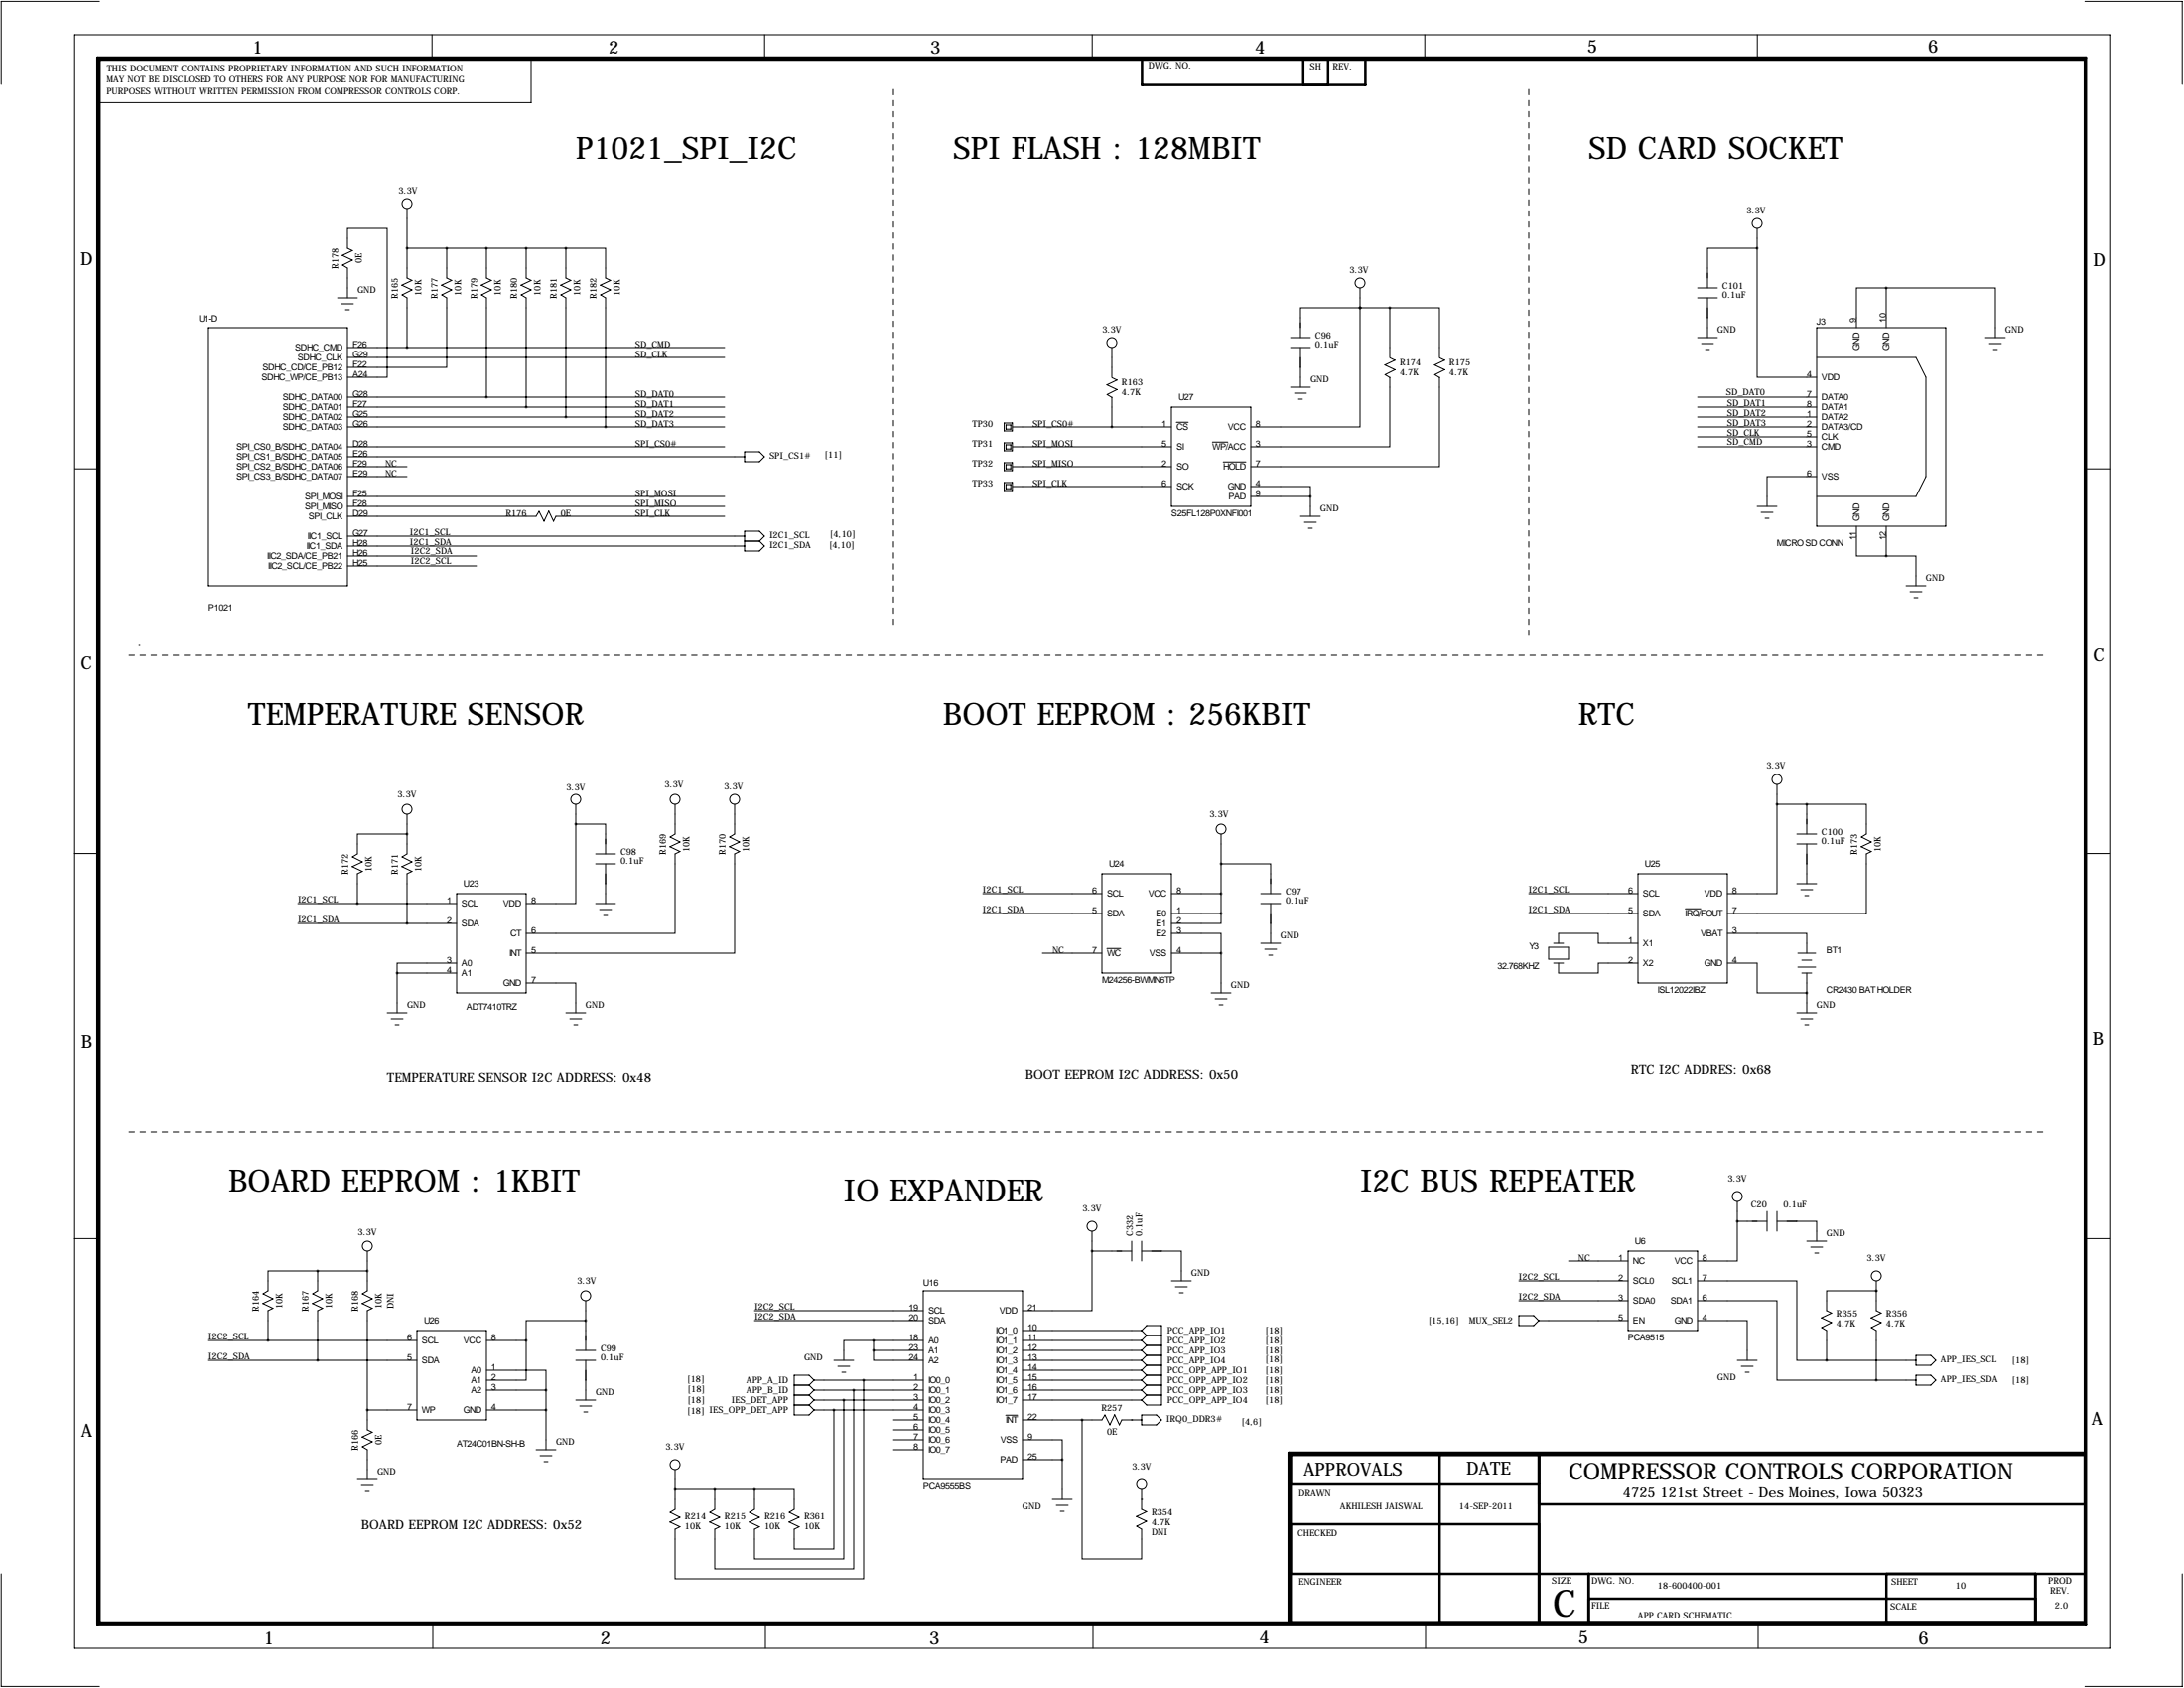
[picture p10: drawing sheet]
<svg xmlns="http://www.w3.org/2000/svg" width="559mm" height="432mm" viewBox="0 0 559 432" stroke-linecap="round" stroke-linejoin="round" font-family="sans-serif">
<g fill="none" stroke="#000" stroke-width=".25">
<path d="M19.1 8.9h520.7v412.7h-520.7zM25.5 .4h-25.2v21.2M110.5 8.9v6.3M143.1 15.2h-7.2v11.1h-110.9M195.6 8.9v6.3M279.5 8.9v6.3M364.5 8.9v6.3M449.6 8.9v6.3M533.5 .4h24.8v21.2M104.1 53.3v17.8l1.3 .6-2.6 1.2 2.6 1.3-2.5 1.2 1.2 .8v12.7M449.6 58.4v5.1M86.4 76.2h5"/>
<path d="M87.4 77.7h3M88.4 79.2h1M88.9 76.2v-7.6l-1.3-.8 2.6-1.3-2.6-1.2 2.6-1.2-1.3-.6v-5.1h10.2v38.1h-10.2M104.1 63.5h40.7M114.3 63.5v7.6l1.3 .6-2.6 1.2 2.6 1.3-2.6 1.2 1.3 .8v17.8h-25.4M124.5 63.5v7.6l1.2 .6-2.6 1.2 2.6 1.3-2.5 1.2 1.3 .8v25.4M134.6 63.5v7.6l1.3 .6-2.6 1.2 2.6 1.3-2.6 1.2 1.3 .8v27.9M144.8 63.5h10.1v7.6l1.3 .6-2.6 1.2 2.6 1.3-2.5 1.2 1.2 .8v33M144.8 63.5v7.6l1.2 .6-2.5 1.2 2.5 1.3-2.5 1.2 1.3 .8v30.5M348 78.7v30.5h-28M348 78.7h-15.3v7.7M348 78.7h.1"/>
<path d="M348 73.7v5M348 78.7h7.6M355.6 78.7h12.7v12.7M355.6 78.7v12.7M434.3 73.7h5.1M434.3 76.2h5.1M436.9 76.2v10.2M449.6 63.5v33h15.2M449.6 63.5h-12.7v10.2M482.6 73.7h-7.6v10.1M482.6 73.7h27.9v12.7M482.6 73.7v10.1"/>
<path d="M53.3 83.8h35.6v66.1h-35.6zM88.9 88.9h96.5M88.9 91.4h96.5M284.5 88.9v7.6M284.5 96.6l1.3 .6-2.6 1.3 2.6 1.2-2.5 1.2 1.2 .8M330.2 86.4h5.1M330.2 88.9h5.1M330.2 99.1h5.1M332.7 88.9v10.2M355.6 96.5v17.8h-35.6M355.7 91.5l1.2 .7-2.6 1.2 2.6 1.2-2.5 1.3 1.3 .7M368.3 96.5v22.9h-48.3"/>
<path d="M368.4 91.5l1.2 .7-2.6 1.2 2.6 1.2-2.5 1.3 1.3 .7M434.3 86.4h5.1M435.4 87.9h3M436.4 89.4h1M464.8 91.4h25.4l2.6 5.1v25.4l-2.6 5.1h-25.4M464.8 83.8h33v50.8h-33zM508 86.4h5.1M509 87.9h3.1M510 89.4h1M19.2 119.9h6.4M88.9 104.1h96.5M88.9 114.3h96.5"/>
<path d="M88.9 109.2h96.5M88.9 119.4h15.2M88.9 101.6h96.5M88.9 106.7h96.5M88.9 116.8h101.6M190.5 115.6h3.8l1.3 1.2-1.3 1.3h-3.8zM258.6 118.8v1.1h-1.2v-1h1.2M258.6 108.7v1.1h-1.2v-1.1h1.2M258.6 113.7v1.2h-1.2v-1.1h1.2M259 108.2v2h-2.1v-2h2.1M259 113.2v2.1h-2.1v-2h2.1M259 118.3v2.1h-2.1v-2h2.1"/>
<path d="M259.1 114.3h40.6M259.1 109.2h40.6M259.1 119.4h40.6M284.5 101.6v7.6M299.7 104.1h20.3v25.4h-20.3zM301 108h3M310.2 113.1h4M313 118.2h5.8M331.2 100.6h3.1M332.2 102.1h1M434.3 104.1h30.5M434.3 114.3h30.5"/>
<path d="M434.3 109.2h30.5M434.3 101.6h30.5M434.3 106.7h30.5M434.3 111.8h30.5M533.4 119.9h6.4M88.9 129.5h96.5M88.9 127h96.5M88.9 132.1h48.3l.7-1.3 1.3 2.5 1.2-2.5 1.2 2.5 .6-1.2h43.2M88.9 139.7h101.6M88.9 137.2h101.6M88.9 121.9h15.2M190.5 135.9h3.8l1.3 1.3-1.3 1.2 1.3 1.3-1.3 1.3h-3.8z"/>
<path d="M190.5 138.4h3.8M258.6 123.9v1.1h-1.2v-1h1.2M259 123.4v2.1h-2.1v-2.1h2.1M259.1 124.5h40.6M320 124.5h15.3v2.5M320 127h15.3M332.7 132.1h5.1M333.8 133.6h3M334.8 135.1h1M335.3 127v5.1M449.6 129.5h5.1M450.6 131.1h3"/>
<path d="M451.6 132.6h1M464.8 121.9h-12.7v7.6M475 134.6v7.6h7.6M482.6 134.6v7.6M88.9 142.2h33M88.9 144.8h33M482.6 142.2h7.6v7.7M487.7 149.9h5.1M488.7 151.4h3M489.7 152.9h1M35.6 165.1h.1M19 218.3h6.5"/>
<path d="M104.1 213.4h-12.7v5l-1.2 .8 2.5 1.3-2.6 1.2 2.6 1.2-1.3 .6v7.6M104.1 208.3v10.1l-1.2 .8 2.5 1.3-2.6 1.2 2.6 1.2-1.3 .6v12.7M147.3 210.8h7.6v7.6M147.3 210.8v20.3h-12.7M147.3 205.7v5.1M152.4 218.4h5.1M172.7 205.7v7.7l-1.3 .7 2.6 1.3-2.6 1.2 2.6 1.2-1.3 .6v20.4h-38.1M188 205.7v7.7l-1.3 .7 2.5 1.3-2.6 1.2 2.6 1.2-1.2 .6v25.4h-53.4M312.4 213.4v20.3M454.7 205.7v22.9h-12.7M454.7 200.7v5M454.7 205.7h7.6"/>
<path d="M459.7 213.4h5.1M459.7 215.9h5.1M462.3 205.7h15.2v7.7l-1.3 .7 2.6 1.3-2.6 1.2 2.6 1.2-1.3 .6v15.3h-35.5M462.3 205.7v7.7M462.3 215.9v10.2M533.3 218.3h6.4M76.2 231.1h40.6M76.2 236.2h40.6M116.8 228.6h17.8v25.4h-17.8zM152.4 231.1h5.1M152.4 221h5.1M153.4 232.7h3.1"/>
<path d="M154.4 234.2h1M154.9 221v10.1M251.5 228.6h30.4M251.5 233.7h30.4M281.9 223.5h17.8v25.4h-17.8zM299.7 238.8h12.7v5M299.7 228.6h12.7M299.7 233.7h12.7M312.4 233.7v2.5h-12.7M312.4 221h12.7v7.6M322.6 228.6h5.1M322.6 231.1h5.1"/>
<path d="M325.1 231.1v10.2M391.2 228.6h27.9M391.2 233.7h27.9M419.1 223.5h22.9v28h-22.9zM431.2 232.5h4M442 238.8h20.3v5M459.7 226.1h5.1M460.8 227.6h3M461.8 229.1h1M99.1 259.1h5M101.6 248.9h15.2M101.6 248.9v10.2"/>
<path d="M116.8 246.4h-15.2v2.5M134.6 251.5h12.7v7.6M144.8 259.1h5.1M266.7 243.8h15.2M283.2 242.6h3.6M299.7 243.8h12.7M309.9 254h5.1M310.9 255.5h3M311.9 257h1M312.4 243.8v10.2M322.6 241.3h5.1M323.6 242.8h3"/>
<path d="M324.6 244.3h1M396.2 242.3h5.1v3.1h-5.1zM397.5 246.4h2.5M397.5 241.3h2.5M398.8 241.3v-2.5h10.1v2.5h10.2M398.8 246.4v2.5h10.1v-2.5h10.2M442 246.4h7.6v7.6h12.7M459.7 259.1h5.1M460 243.8h4.6M460 247.4h4.6M461 248.9h2.5M461 245.6h2.5"/>
<path d="M462.3 248.9v10.2M100.1 260.6h3M101.1 262.1h1M145.8 260.6h3M146.8 262.1h1M460.8 260.6h3M461.8 262.1h1M19 316.8h6.5M279.4 315v5M289.6 317.5v5.1M292.1 317.5v5.1M444.5 312.4v10.2h-10.2"/>
<path d="M444.5 312.4h7.6M444.5 307.3v5.1M452.1 309.9v5.1M454.7 312.4h10.1v5.1M454.7 309.9v5.1M462.3 317.5h5.1M463.3 319h3M533.3 316.8h6.4M81.3 325.1h-12.7v5.1l-1.3 .8 2.5 1.2-2.5 1.3 2.5 1.2-1.2 .6v7.6M81.3 325.1v5.1l-1.3 .8 2.5 1.2-2.5 1.3 2.5 1.2-1.2 .6v12.7M81.3 325.1h12.7M94 320v10.2l-1.3 .8 2.5 1.2-2.5 1.3 2.5 1.2-1.2 .6v30.5l1.2 .6-2.5 1.2 2.5 1.2-2.5 1.3 1.3 .7v7.7"/>
<path d="M149.9 337.8h-15.3v5.1M149.9 332.7v12.7M193 335.3h43.2M193 337.8h43.2M236.2 330.2h25.4v48.3h-25.4zM279.4 320v15.3h-17.8M279.4 320h10.2M292.1 320h10.2v7.7M299.7 327.7h5.1M300.7 329.2h3.1M301.8 330.7h1M388.6 327.7h28"/>
<path d="M388.6 332.7h28M388.6 336.5h3.8l1.3 1.3-1.3 1.3h-3.8zM393.7 337.8h22.9M401.3 322.6h15.3M416.6 320h17.7v20.4h-17.7zM434.3 327.7h25.4v20.3h7.7M434.3 332.7h20.4v20.4h25.4M434.3 337.8h12.7v10.2M464.3 320.5h1M480.1 330.2h-12.7v5.1l1.2 .6-2.6 1.2 2.6 1.2-2.5 1.3 1.3 .8v7.6M480.1 330.2h.1M480.1 327.7v7.6l1.2 .6-2.6 1.2 2.6 1.2-2.5 1.3 1.3 .8v12.7"/>
<path d="M53.3 342.9h53.4M53.3 348h53.4M106.7 340.4h17.8v22.8h-17.8zM124.5 350.5h15.2v5.1M124.5 355.6h15.2M124.5 342.9h10.1M134.6 342.9v10.2h-10.1M139.7 355.6v15.2M147.3 348h5.1M147.3 345.4h5.1M147.3 358.1h5.1M148.3 359.7h3.1"/>
<path d="M149.9 348v10.1M203.2 354.3h3.8M203.2 356.9h3.8M203.2 359.4h3.8M207 354.3l1.3 1.3M207 356.9l1.3 1.2M207 359.4l1.3 1.3M208.3 353.1h27.9M208.3 355.6h27.9M208.3 358.1h27.9M208.3 353.1l-1.3-1.3h-3.8v10.1h3.8l1.3-1.2M208.3 353.1l-1.3 1.2"/>
<path d="M208.3 355.6l-1.3 1.3M208.3 358.1l-1.3 1.3M213.4 348h5M214.4 349.5h3M215.4 351h1M215.9 358.1v40.7h-22.9v-7.6l1.3-.6-2.6-1.3 2.6-1.2-2.5-1.3 1.2-.7v-5.1M218.4 355.6v45.7h-35.5v-10.1l1.2-.6-2.5-1.3 2.5-1.2-2.5-1.3 1.3-.7v-5.1M221 353.1v50.8h-48.3v-12.7l1.3-.6-2.6-1.3 2.6-1.2-2.6-1.3 1.3-.7v-10.2M223.5 342.9h-7.6v5.1M223.5 345.4v2.6h12.7M223.5 342.9h12.7M223.5 345.4h12.7"/>
<path d="M223.5 342.9v2.5M261.6 340.4h30.5M261.6 350.5h30.5M261.6 353.1h30.5M261.6 355.6h30.5M261.6 342.9h30.5M261.6 348h30.5M261.6 345.4h30.5M261.6 358.1h30.5M292.1 340.4l1.3 1.2M292.1 340.4l1.3-1.3h3.8v20.3h-3.8l-1.3-1.3M292.1 342.9l1.3 1.3"/>
<path d="M292.1 345.4l1.3 1.3M292.1 348l1.3 1.2M292.1 350.5l1.3 1.3M292.1 353.1l1.3 1.2M292.1 355.6l1.3 1.3M293.4 341.6h3.8M293.4 344.2h3.8M293.4 341.6l-1.3 1.3M293.4 346.7h3.8M293.4 344.2l-1.3 1.2M293.4 349.2h3.8M293.4 346.7l-1.3 1.3"/>
<path d="M293.4 351.8h3.8M293.4 349.2l-1.3 1.3M293.4 354.3h3.8M293.4 351.8l-1.3 1.3M293.4 356.9h3.8M293.4 354.3l-1.3 1.3M293.4 356.9l-1.3 1.2M444.5 348h5.1M445.5 349.5h3.1M446.5 351h1M467.4 348h22.8M480.1 353.1h10.1"/>
<path d="M490.2 346.7h3.8l1.3 1.3-1.3 1.2h-3.8zM490.2 351.8h3.8l1.3 1.3-1.3 1.2h-3.8zM91.4 378.5h5.1M92.5 380h3M94 360.7h12.7M124.5 360.7h15.2M137.2 370.8h5M138.2 372.4h3M139.2 373.9h1M149.4 361.2h1M208.3 360.7h27.9M213.4 360.7v35.5h-10.2v-5l1.3-.6-2.6-1.3 2.6-1.2-2.6-1.3 1.3-.7v-5.1h-10.2"/>
<path d="M228.6 363.2h7.6M228.6 365.8h7.6M228.6 368.3h7.6M228.6 370.8h7.6M257.3 362h3M261.6 368.3h10.2v5.1M261.6 363.2h20.3l.8-1.3 1.3 2.6 1.2-2.6 1.2 2.6 .6-1.3h5.1M261.6 373.4h10.2M271.8 373.4v10.1M276.9 363.2v35.6h15.2v-7.6l-1.3-.8 2.6-1.3-2.6-1.2 2.6-1.2-1.3-.6v-5.1M289.6 363.2h.1M292.1 361.9h3.8l1.3 1.3-1.3 1.3h-3.8z"/>
<path d="M93.5 381.5h1M172.7 381h20.3M269.2 383.5h5.1M270.3 385.1h3M271.3 386.6h1M292.1 383.5h.1M.3 402.6v28.8h25.2M110.7 415.3v6.3M195.8 415.3v6.3M279.7 415.3v6.3M364.7 415.3v6.3M449.8 415.3v6.3"/>
<path d="M558.3 402.6v28.8h-24.8"/>
<circle cx="104.1" cy="52.1" r="1.27"/>
<circle cx="449.6" cy="57.1" r="1.27"/>
<circle cx="348" cy="72.4" r="1.27"/>
<circle cx="284.5" cy="87.6" r="1.27"/>
<circle cx="454.7" cy="199.4" r="1.27"/>
<circle cx="104.1" cy="207" r="1.27"/>
<circle cx="147.3" cy="204.5" r="1.27"/>
<circle cx="172.7" cy="204.5" r="1.27"/>
<circle cx="188" cy="204.5" r="1.27"/>
<circle cx="312.4" cy="212.1" r="1.27"/>
<circle cx="94" cy="318.8" r="1.27"/>
<circle cx="279.4" cy="313.7" r="1.27"/>
<circle cx="444.5" cy="306.1" r="1.27"/>
<circle cx="149.9" cy="331.5" r="1.27"/>
<circle cx="480.1" cy="326.4" r="1.27"/>
<circle cx="172.7" cy="374.6" r="1.27"/>
<circle cx="292.1" cy="379.7" r="1.27"/>
</g>
<g fill="none" stroke="#000" stroke-width=".63">
<path d="M24.9 14.7h508.8v401h-508.8zM25.5 15.2h508v400.1h-508zM292.2 15h57.2v6.7h-57.2zM333.5 21.7v-6.7h6.3v6.7M330.3 379.7h63.5M368.4 372.1v43.2M393.8 372.1v43.2M533.5 372.1h-203.2v43.2M533.5 371.6h-203.8v43.7M330.3 389.9h63.5M393.8 384.8h139.7M330.3 402.6h203.2"/>
<path d="M406.5 402.6v12.7M406.5 408.9h114.3M482.7 402.6v12.7M520.8 402.6v12.7"/>
</g>
<path d="M228.6 22.9v137.1M391.2 22.9v139.7M33 167.6h490.2M33 289.6h490.2" fill="none" stroke="#000" stroke-width=".25" stroke-dasharray="1.4 1.4"/>
<path d="M454.6 205.7a.05 .05 0 0 0 .1 0 .05 .05 0 0 0-.1 0zM91.4 231.1a.05 .05 0 0 0 .1 0 .05 .05 0 0 0-.1 0zM104.1 236.2a.05 .05 0 0 0 .1 0 .05 .05 0 0 0-.1 0zM104.1 213.4a.05 .05 0 0 0 .1 0 .05 .05 0 0 0-.1 0zM149.8 337.8a.05 .05 0 0 0 .1 0 .05 .05 0 0 0-.1 0zM104.1 88.9a.05 .05 0 0 0 .1 0 .05 .05 0 0 0-.1 0zM124.4 101.6a.05 .05 0 0 0 .1 0 .05 .05 0 0 0-.1 0zM154.9 109.2a.05 .05 0 0 0 .1 0 .05 .05 0 0 0-.1 0zM104.1 63.5a.05 .05 0 0 0 .1 0 .05 .05 0 0 0-.1 0zM124.4 63.5a.05 .05 0 0 0 .1 0 .05 .05 0 0 0-.1 0zM276.8 363.2a.05 .05 0 0 0 .1 0 .05 .05 0 0 0-.1 0zM467.3 348a.05 .05 0 0 0 .1 0 .05 .05 0 0 0-.1 0zM480 353.1a.05 .05 0 0 0 .1 0 .05 .05 0 0 0-.1 0zM480 330.2a.05 .05 0 0 0 .1 0 .05 .05 0 0 0-.1 0zM213.3 360.7a.05 .05 0 0 0 .1 0 .05 .05 0 0 0-.1 0zM218.4 355.6a.05 .05 0 0 0 .1 0 .05 .05 0 0 0-.1 0zM193 381a.05 .05 0 0 0 .1 0 .05 .05 0 0 0-.1 0z" fill="#000" stroke="#000" stroke-width=".63"/>
<text font-size="9.6" x="397.3" y="413.5">C</text>
<g font-size="7.9">
<text x="147.3" y="40.6">P1021_SPI_I2C</text>
<text x="243.8" y="40.6">SPI FLASH : 128MBIT</text>
<text x="406.4" y="40.6">SD CARD SOCKET</text>
<text x="63.5" y="185.4">TEMPERATURE SENSOR</text>
<text x="241.3" y="185.4">BOOT EEPROM : 256KBIT</text>
<text x="403.9" y="185.4">RTC</text>
<text x="58.4" y="304.8">BOARD EEPROM : 1KBIT</text>
<text x="348" y="304.8">I2C BUS REPEATER</text>
<text x="215.9" y="307.3">IO EXPANDER</text>
</g>
<text font-size="5.9" x="401.4" y="378.6">COMPRESSOR CONTROLS CORPORATION</text>
<g font-size="4.6">
<text x="64.6" y="13.7">1</text>
<text x="155.8" y="13.7">2</text>
<text x="238" y="13.7">3</text>
<text x="321.1" y="13.7">4</text>
<text x="406.1" y="13.5">5</text>
<text x="493.3" y="13.5">6</text>
<text x="20.6" y="67.9">D</text>
<text x="535.6" y="68.1">D</text>
<text x="20.7" y="171.1">C</text>
<text x="535.5" y="169.2">C</text>
<text x="20.8" y="268.1">B</text>
<text x="535.4" y="267.2">B</text>
<text x="535.2" y="364.5">A</text>
<text x="20.8" y="367.5">A</text>
<text x="333.6" y="377.4">APPROVALS</text>
<text x="375.2" y="377.2">DATE</text>
<text x="67.5" y="420.6">1</text>
<text x="153.6" y="420.6">2</text>
<text x="237.8" y="420.6">3</text>
<text x="322.2" y="420.5">4</text>
<text x="403.9" y="420.4">5</text>
<text x="490.9" y="420.6">6</text>
</g>
<text font-size="3.6" x="415.3" y="383">4725 121st Street - Des Moines, Iowa 50323</text>
<g font-size="3.3">
<text x="417.3" y="274.8">RTC I2C ADDRES: 0x68</text>
<text x="99.1" y="276.9">TEMPERATURE SENSOR I2C ADDRESS: 0x48</text>
<text x="262.4" y="276.1">BOOT EEPROM I2C ADDRESS: 0x50</text>
<text x="92.5" y="391.2">BOARD EEPROM I2C ADDRESS: 0x52</text>
</g>
<g font-size="2.3">
<text x="293.8" y="17.6">DWG. NO.</text>
<text x="335.2" y="17.7">SH</text>
<text x="341" y="17.7">REV.</text>
<text x="27.3" y="21.1">MAY NOT BE DISCLOSED TO OTHERS FOR ANY PURPOSE NOR FOR MANUFACTURING</text>
<text x="27.4" y="18.3">THIS DOCUMENT CONTAINS PROPRIETARY INFORMATION AND SUCH INFORMATION</text>
<text x="27.3" y="24.2">PURPOSES WITHOUT WRITTEN PERMISSION FROM COMPRESSOR CONTROLS CORP.</text>
<text x="102" y="49.5">3.3V</text>
<text x="446.9" y="54.6">3.3V</text>
<text x="86.6" y="68.7" transform="rotate(-90 86.6 68.7)">R178</text>
<text x="92.6" y="67.3" transform="rotate(-90 92.6 67.3)">0E</text>
<text x="345.3" y="69.8">3.3V</text>
<text x="91.4" y="74.9">GND</text>
<text x="101.8" y="76.4" transform="rotate(-90 101.8 76.4)">R165</text>
<text x="107.8" y="75.7" transform="rotate(-90 107.8 75.7)">10K</text>
<text x="112" y="76.4" transform="rotate(-90 112 76.4)">R177</text>
<text x="118" y="75.7" transform="rotate(-90 118 75.7)">10K</text>
<text x="122.1" y="76.4" transform="rotate(-90 122.1 76.4)">R179</text>
<text x="128.2" y="75.7" transform="rotate(-90 128.2 75.7)">10K</text>
<text x="132.3" y="76.4" transform="rotate(-90 132.3 76.4)">R180</text>
<text x="138.3" y="75.7" transform="rotate(-90 138.3 75.7)">10K</text>
<text x="142.4" y="76.4" transform="rotate(-90 142.4 76.4)">R181</text>
<text x="148.5" y="75.7" transform="rotate(-90 148.5 75.7)">10K</text>
<text x="152.6" y="76.4" transform="rotate(-90 152.6 76.4)">R182</text>
<text x="158.6" y="75.7" transform="rotate(-90 158.6 75.7)">10K</text>
<text x="440.7" y="73.9">C101</text>
<text x="440.7" y="76.3">0.1uF</text>
<text x="50.8" y="82.3">U1-D</text>
<text x="464.8" y="83.1">J3</text>
<text x="475" y="82.6" transform="rotate(-90 475 82.6)">9</text>
<text x="482.6" y="82.6" transform="rotate(-90 482.6 82.6)">10</text>
<text x="75.5" y="89.7">SDHC_CMD</text>
<text x="90.2" y="88.9">F26</text>
<text x="162.6" y="88.9">SD_CMD</text>
<text x="282" y="85.1">3.3V</text>
<text x="336.5" y="86.6">C96</text>
<text x="336.5" y="89">0.1uF</text>
<text x="439.4" y="85.1">GND</text>
<text x="475.7" y="89.7" transform="rotate(-90 475.7 89.7)">GND</text>
<text x="483.4" y="89.7" transform="rotate(-90 483.4 89.7)">GND</text>
<text x="513.1" y="85.1">GND</text>
<text x="67.2" y="94.7">SDHC_CD/CE_PB12</text>
<text x="76.2" y="92.2">SDHC_CLK</text>
<text x="90.2" y="91.4">G29</text>
<text x="90.2" y="94">F22</text>
<text x="162.6" y="91.4">SD_CLK</text>
<text x="358.1" y="93.5">R174</text>
<text x="370.8" y="93.5">R175</text>
<text x="66.9" y="97.3">SDHC_WP/CE_PB13</text>
<text x="90.2" y="101.6">G28</text>
<text x="90.2" y="96.5">A24</text>
<text x="162.6" y="101.6">SD_DAT0</text>
<text x="287" y="98.6">R163</text>
<text x="287" y="101.1">4.7K</text>
<text x="335.3" y="97.8">GND</text>
<text x="358.1" y="96.1">4.7K</text>
<text x="370.8" y="96.1">4.7K</text>
<text x="441.7" y="101.1">SD_DAT0</text>
<text x="462.4" y="96.5">4</text>
<text x="462.4" y="101.6">7</text>
<text x="466.1" y="97.3">VDD</text>
<text x="72.3" y="102.4">SDHC_DATA00</text>
<text x="72.3" y="104.9">SDHC_DATA01</text>
<text x="72.3" y="107.4">SDHC_DATA02</text>
<text x="90.2" y="104.1">F27</text>
<text x="90.2" y="106.7">G25</text>
<text x="162.6" y="104.1">SD_DAT1</text>
<text x="162.6" y="106.7">SD_DAT2</text>
<text x="301.5" y="102.4">U27</text>
<text x="442" y="103.9">SD_DAT1</text>
<text x="442" y="106.4">SD_DAT2</text>
<text x="462.4" y="106.7">1</text>
<text x="462.4" y="104.1">8</text>
<text x="466.1" y="107.4">DATA2</text>
<text x="466.1" y="102.4">DATA0</text>
<text x="466.1" y="104.9">DATA1</text>
<text x="72.3" y="110">SDHC_DATA03</text>
<text x="90.2" y="109.2">G26</text>
<text x="162.6" y="109.2">SD_DAT3</text>
<text x="248.8" y="109.2">TP30</text>
<text x="264.2" y="109.2">SPI_CS0#</text>
<text x="297.3" y="109.2">1</text>
<text x="301" y="110">CS</text>
<text x="314.2" y="110">VCC</text>
<text x="321.3" y="109.2">8</text>
<text x="442" y="109">SD_DAT3</text>
<text x="442" y="111.5">SD_CLK</text>
<text x="442" y="113.8">SD_CMD</text>
<text x="462.4" y="109.2">2</text>
<text x="462.4" y="111.8">5</text>
<text x="466.1" y="110">DATA3/CD</text>
<text x="466.1" y="112.5">CLK</text>
<text x="60.5" y="115.1">SPI_CS0_B/SDHC_DATA04</text>
<text x="60.5" y="117.6">SPI_CS1_B/SDHC_DATA05</text>
<text x="90.2" y="114.3">D28</text>
<text x="90.2" y="116.8">E26</text>
<text x="90.2" y="119.4">F29</text>
<text x="98.6" y="119.4">NC</text>
<text x="162.6" y="114.3">SPI_CS0#</text>
<text x="196.8" y="117.4">SPI_CS1#</text>
<text x="211" y="117.2">[11]</text>
<text x="248.8" y="114.3">TP31</text>
<text x="248.8" y="119.4">TP32</text>
<text x="264.2" y="119.4">SPI_MISO</text>
<text x="264.2" y="114.3">SPI_MOSI</text>
<text x="297.3" y="114.3">5</text>
<text x="297.3" y="119.4">2</text>
<text x="301" y="115.1">SI</text>
<text x="310.2" y="115.1">WP/ACC</text>
<text x="321.3" y="114.3">3</text>
<text x="321.3" y="119.4">7</text>
<text x="462.4" y="114.3">3</text>
<text x="466.1" y="115.1">CMD</text>
<text x="60.5" y="120.1">SPI_CS2_B/SDHC_DATA06</text>
<text x="60.5" y="122.7">SPI_CS3_B/SDHC_DATA07</text>
<text x="90.2" y="121.9">E29</text>
<text x="98.6" y="121.9">NC</text>
<text x="248.8" y="124.5">TP33</text>
<text x="264.2" y="124.5">SPI_CLK</text>
<text x="297.3" y="124.5">6</text>
<text x="301" y="125.2">SCK</text>
<text x="301" y="120.1">SO</text>
<text x="313" y="120.1">HOLD</text>
<text x="314.2" y="125.2">GND</text>
<text x="321.3" y="124.5">4</text>
<text x="462.4" y="121.9">6</text>
<text x="466.1" y="122.7">VSS</text>
<text x="78" y="130.3">SPI_MISO</text>
<text x="78" y="127.8">SPI_MOSI</text>
<text x="90.2" y="129.5">F28</text>
<text x="90.2" y="127">F25</text>
<text x="162.6" y="127">SPI_MOSI</text>
<text x="162.6" y="129.5">SPI_MISO</text>
<text x="314.3" y="127.8">PAD</text>
<text x="321.3" y="127">9</text>
<text x="337.8" y="130.8">GND</text>
<text x="78.7" y="137.9">IIC1_SCL</text>
<text x="78.9" y="132.8">SPI_CLK</text>
<text x="90.2" y="137.2">G27</text>
<text x="90.2" y="132.1">D29</text>
<text x="104.9" y="136.9">I2C1_SCL</text>
<text x="129.4" y="132.1">R176</text>
<text x="143.5" y="132.1">0E</text>
<text x="162.6" y="132.1">SPI_CLK</text>
<text x="196.8" y="137.7">I2C1_SCL</text>
<text x="212.3" y="137.5">[4,10]</text>
<text x="299.7" y="132.1">S25FL128P0XNFI001</text>
<text x="475.7" y="133.4" transform="rotate(-90 475.7 133.4)">GND</text>
<text x="483.4" y="133.4" transform="rotate(-90 483.4 133.4)">GND</text>
<text x="68.4" y="143">IIC2_SDA/CE_PB21</text>
<text x="78.4" y="140.5">IIC1_SDA</text>
<text x="90.2" y="139.7">H28</text>
<text x="90.2" y="142.2">H26</text>
<text x="104.9" y="139.4">I2C1_SDA</text>
<text x="105.2" y="141.7">I2C2_SDA</text>
<text x="196.8" y="140.3">I2C1_SDA</text>
<text x="212.1" y="140.2">[4,10]</text>
<text x="454.7" y="139.7">MICRO SD CONN</text>
<text x="475" y="138.3" transform="rotate(-90 475 138.3)">11</text>
<text x="482.6" y="138.3" transform="rotate(-90 482.6 138.3)">12</text>
<text x="68.7" y="145.5">IIC2_SCL/CE_PB22</text>
<text x="90.2" y="144.8">H25</text>
<text x="105.2" y="144.3">I2C2_SCL</text>
<text x="492.8" y="148.6">GND</text>
<text x="53.3" y="156.2">P1021</text>
<text x="452" y="196.6">3.3V</text>
<text x="101.7" y="204">3.3V</text>
<text x="144.9" y="202.2">3.3V</text>
<text x="170" y="201.4">3.3V</text>
<text x="185.3" y="201.9">3.3V</text>
<text x="309.5" y="209">3.3V</text>
<text x="466.1" y="213.6">C100</text>
<text x="466.1" y="216">0.1uF</text>
<text x="158.7" y="218.7">C98</text>
<text x="158.7" y="221.1">0.1uF</text>
<text x="170.4" y="218.6" transform="rotate(-90 170.4 218.6)">R169</text>
<text x="176.4" y="218" transform="rotate(-90 176.4 218)">10K</text>
<text x="185.6" y="218.6" transform="rotate(-90 185.6 218.6)">R170</text>
<text x="191.7" y="218" transform="rotate(-90 191.7 218)">10K</text>
<text x="283.7" y="221.7">U24</text>
<text x="420.9" y="221.7">U25</text>
<text x="475.2" y="218.6" transform="rotate(-90 475.2 218.6)">R173</text>
<text x="481.2" y="218" transform="rotate(-90 481.2 218)">10K</text>
<text x="89.1" y="223.7" transform="rotate(-90 89.1 223.7)">R172</text>
<text x="95.1" y="223.1" transform="rotate(-90 95.1 223.1)">10K</text>
<text x="101.8" y="223.7" transform="rotate(-90 101.8 223.7)">R171</text>
<text x="107.8" y="223.1" transform="rotate(-90 107.8 223.1)">10K</text>
<text x="118.6" y="226.8">U23</text>
<text x="76.2" y="230.9">I2C1_SCL</text>
<text x="114.4" y="231.1">1</text>
<text x="118.1" y="231.9">SCL</text>
<text x="128.7" y="231.9">VDD</text>
<text x="135.9" y="231.1">8</text>
<text x="251.5" y="228.3">I2C1_SCL</text>
<text x="251.5" y="233.4">I2C1_SDA</text>
<text x="279.5" y="228.6">6</text>
<text x="279.5" y="233.7">5</text>
<text x="283.2" y="229.4">SCL</text>
<text x="293.8" y="229.4">VCC</text>
<text x="301" y="233.7">1</text>
<text x="301" y="228.6">8</text>
<text x="328.9" y="228.9">C97</text>
<text x="328.9" y="231.2">0.1uF</text>
<text x="391.2" y="228.3">I2C1_SCL</text>
<text x="391.2" y="233.4">I2C1_SDA</text>
<text x="416.6" y="228.6">6</text>
<text x="416.6" y="233.7">5</text>
<text x="420.4" y="229.4">SCL</text>
<text x="436.1" y="229.4">VDD</text>
<text x="443.2" y="233.7">7</text>
<text x="443.2" y="228.6">8</text>
<text x="76.2" y="236">I2C1_SDA</text>
<text x="114.4" y="236.2">2</text>
<text x="118.1" y="237">SDA</text>
<text x="130.6" y="239.5">CT</text>
<text x="135.9" y="238.8">6</text>
<text x="283.2" y="234.4">SDA</text>
<text x="295.8" y="234.4">E0</text>
<text x="295.8" y="237">E1</text>
<text x="295.8" y="239.5">E2</text>
<text x="301" y="236.2">2</text>
<text x="301" y="238.8">3</text>
<text x="420.4" y="234.4">SDA</text>
<text x="431.2" y="234.4">IRQ/FOUT</text>
<text x="435.2" y="239.5">VBAT</text>
<text x="443.2" y="238.8">3</text>
<text x="130.3" y="244.6">INT</text>
<text x="135.9" y="243.8">5</text>
<text x="269.2" y="243.8">NC</text>
<text x="279.5" y="243.8">7</text>
<text x="283.2" y="244.6">WC</text>
<text x="294.1" y="244.6">VSS</text>
<text x="301" y="243.8">4</text>
<text x="327.7" y="240">GND</text>
<text x="391.3" y="242.8">Y3</text>
<text x="416.6" y="241.3">1</text>
<text x="420.4" y="242.1">X1</text>
<text x="467.4" y="243.8">BT1</text>
<text x="114.4" y="246.4">3</text>
<text x="114.4" y="248.9">4</text>
<text x="118.1" y="247.1">A0</text>
<text x="118.1" y="249.7">A1</text>
<text x="135.9" y="251.5">7</text>
<text x="281.9" y="251.5">M24256-BWMN6TP</text>
<text x="383.2" y="247.9">32.768KHZ</text>
<text x="416.6" y="246.4">2</text>
<text x="420.4" y="247.1">X2</text>
<text x="436.1" y="247.1">GND</text>
<text x="443.2" y="246.4">4</text>
<text x="104.1" y="257.8">GND</text>
<text x="128.7" y="252.2">GND</text>
<text x="149.9" y="257.8">GND</text>
<text x="315" y="252.7">GND</text>
<text x="424.2" y="254">ISL12022IBZ</text>
<text x="464.8" y="257.8">GND</text>
<text x="467.4" y="254">CR2430 BAT HOLDER</text>
<text x="119.4" y="258.3">ADT7410TRZ</text>
<text x="442.1" y="302.3">3.3V</text>
<text x="277" y="309.9">3.3V</text>
<text x="448" y="309">C20</text>
<text x="456.3" y="309">0.1uF</text>
<text x="91.5" y="316">3.3V</text>
<text x="289.8" y="316.2" transform="rotate(-90 289.8 316.2)">C332</text>
<text x="292.2" y="316.2" transform="rotate(-90 292.2 316.2)">0.1uF</text>
<text x="467.4" y="316.2">GND</text>
<text x="403.9" y="322.6">NC</text>
<text x="414.1" y="322.6">1</text>
<text x="417.8" y="323.3">NC</text>
<text x="418.3" y="318.3">U6</text>
<text x="428.5" y="323.3">VCC</text>
<text x="435.6" y="322.6">8</text>
<text x="477.6" y="322.6">3.3V</text>
<text x="147.7" y="328.4">3.3V</text>
<text x="236.2" y="328.9">U16</text>
<text x="304.8" y="326.4">GND</text>
<text x="388.6" y="327.4">I2C2_SCL</text>
<text x="414.1" y="327.7">2</text>
<text x="417.8" y="328.4">SCL0</text>
<text x="427.7" y="328.4">SCL1</text>
<text x="435.6" y="327.7">7</text>
<text x="66.2" y="335.4" transform="rotate(-90 66.2 335.4)">R164</text>
<text x="72.3" y="334.8" transform="rotate(-90 72.3 334.8)">10K</text>
<text x="78.9" y="335.4" transform="rotate(-90 78.9 335.4)">R167</text>
<text x="85" y="334.8" transform="rotate(-90 85 334.8)">10K</text>
<text x="91.6" y="335.4" transform="rotate(-90 91.6 335.4)">R168</text>
<text x="97.7" y="334.8" transform="rotate(-90 97.7 334.8)">10K</text>
<text x="100.7" y="334.8" transform="rotate(-90 100.7 334.8)">DNI</text>
<text x="193" y="335">I2C2_SCL</text>
<text x="232.6" y="335.3">19</text>
<text x="262.9" y="335.3">21</text>
<text x="388.6" y="332.5">I2C2_SDA</text>
<text x="414.1" y="332.7">3</text>
<text x="417.8" y="333.5">SDA0</text>
<text x="427.4" y="333.5">SDA1</text>
<text x="435.6" y="332.7">6</text>
<text x="108.5" y="338.6">U26</text>
<text x="193" y="337.6">I2C2_SDA</text>
<text x="232.6" y="337.8">20</text>
<text x="237.5" y="336">SCL</text>
<text x="237.5" y="338.6">SDA</text>
<text x="254.8" y="341.1">IO1_0</text>
<text x="255.7" y="336">VDD</text>
<text x="262.9" y="340.4">10</text>
<text x="298.7" y="341.2">PCC_APP_IO1</text>
<text x="323.7" y="341.1">[18]</text>
<text x="365.4" y="338.6">[15,16]</text>
<text x="375.9" y="338.6">MUX_SEL2</text>
<text x="414.1" y="337.8">5</text>
<text x="417.8" y="338.6">EN</text>
<text x="428.5" y="338.6">GND</text>
<text x="435.6" y="337.8">4</text>
<text x="469.9" y="336.9">R355</text>
<text x="469.9" y="339.4">4.7K</text>
<text x="482.6" y="336.9">R356</text>
<text x="482.6" y="339.4">4.7K</text>
<text x="53.3" y="342.6">I2C2_SCL</text>
<text x="53.3" y="347.7">I2C2_SDA</text>
<text x="104.2" y="342.9">6</text>
<text x="104.2" y="348">5</text>
<text x="107.9" y="343.7">SCL</text>
<text x="118.6" y="343.7">VCC</text>
<text x="125.7" y="342.9">8</text>
<text x="153.7" y="345.7">C99</text>
<text x="205.7" y="348">GND</text>
<text x="232.6" y="345.4">23</text>
<text x="232.6" y="348">24</text>
<text x="232.6" y="342.9">18</text>
<text x="237.5" y="346.2">A1</text>
<text x="237.5" y="343.7">A0</text>
<text x="254.8" y="343.7">IO1_1</text>
<text x="254.8" y="346.2">IO1_2</text>
<text x="262.9" y="342.9">11</text>
<text x="262.9" y="345.4">12</text>
<text x="262.9" y="348">13</text>
<text x="298.7" y="343.7">PCC_APP_IO2</text>
<text x="298.7" y="346.2">PCC_APP_IO3</text>
<text x="323.7" y="343.6">[18]</text>
<text x="323.7" y="346.1">[18]</text>
<text x="416.6" y="342.9">PCA9515</text>
<text x="107.9" y="348.7">SDA</text>
<text x="120.6" y="351.3">A0</text>
<text x="120.6" y="353.8">A1</text>
<text x="125.7" y="350.5">1</text>
<text x="125.7" y="353.1">2</text>
<text x="153.7" y="348.1">0.1uF</text>
<text x="175.8" y="353.6">[18]</text>
<text x="191" y="353.9">APP_A_ID</text>
<text x="233.8" y="353.1">1</text>
<text x="237.5" y="348.7">A2</text>
<text x="237.5" y="353.8">IO0_0</text>
<text x="254.8" y="348.7">IO1_3</text>
<text x="254.8" y="351.3">IO1_4</text>
<text x="254.8" y="353.8">IO1_5</text>
<text x="262.9" y="350.5">14</text>
<text x="262.9" y="353.1">15</text>
<text x="298.7" y="348.8">PCC_APP_IO4</text>
<text x="298.7" y="351.3">PCC_OPP_APP_IO1</text>
<text x="298.7" y="353.9">PCC_OPP_APP_IO2</text>
<text x="323.7" y="348.5">[18]</text>
<text x="323.7" y="351.2">[18]</text>
<text x="323.7" y="353.7">[18]</text>
<text x="439.4" y="353.1">GND</text>
<text x="496.6" y="348.5">APP_IES_SCL</text>
<text x="496.6" y="353.6">APP_IES_SDA</text>
<text x="514.8" y="348.6">[18]</text>
<text x="514.8" y="353.8">[18]</text>
<text x="120.6" y="356.4">A2</text>
<text x="125.7" y="355.6">3</text>
<text x="152.4" y="356.9">GND</text>
<text x="175.9" y="358.8">[18]</text>
<text x="175.9" y="356">[18]</text>
<text x="187.2" y="358.9">IES_DET_APP</text>
<text x="191" y="356.4">APP_B_ID</text>
<text x="233.8" y="355.6">2</text>
<text x="233.8" y="358.1">3</text>
<text x="237.5" y="356.4">IO0_1</text>
<text x="237.5" y="358.9">IO0_2</text>
<text x="254.8" y="356.4">IO1_6</text>
<text x="254.8" y="358.9">IO1_7</text>
<text x="262.9" y="355.6">16</text>
<text x="262.9" y="358.1">17</text>
<text x="298.7" y="356.4">PCC_OPP_APP_IO3</text>
<text x="298.7" y="358.9">PCC_OPP_APP_IO4</text>
<text x="323.7" y="356.3">[18]</text>
<text x="323.7" y="358.9">[18]</text>
<text x="104.2" y="360.7">7</text>
<text x="107.9" y="361.4">WP</text>
<text x="118.6" y="361.4">GND</text>
<text x="125.7" y="360.7">4</text>
<text x="175.8" y="361.6">[18] IES_OPP_DET_APP</text>
<text x="233.8" y="360.7">4</text>
<text x="233.8" y="363.2">5</text>
<text x="233.8" y="365.8">6</text>
<text x="237.5" y="361.4">IO0_3</text>
<text x="237.5" y="364">IO0_4</text>
<text x="257.3" y="364">INT</text>
<text x="262.9" y="363.2">22</text>
<text x="281.8" y="360.9">R257</text>
<text x="298.4" y="363.8">IRQ0_DDR3#</text>
<text x="317.6" y="364.4">[4,6]</text>
<text x="91.6" y="371" transform="rotate(-90 91.6 371)">R166</text>
<text x="97.7" y="369.6" transform="rotate(-90 97.7 369.6)">0E</text>
<text x="116.8" y="370.1">AT24C01BN-SH-B</text>
<text x="142.2" y="369.6">GND</text>
<text x="170.3" y="370.8">3.3V</text>
<text x="233.8" y="368.3">7</text>
<text x="233.8" y="370.8">8</text>
<text x="237.5" y="366.5">IO0_5</text>
<text x="237.5" y="369.1">IO0_6</text>
<text x="237.5" y="371.6">IO0_7</text>
<text x="256" y="369.1">VSS</text>
<text x="262.9" y="368.3">9</text>
<text x="283.2" y="366.9">0E</text>
<text x="96.5" y="377.2">GND</text>
<text x="255.9" y="374.1">PAD</text>
<text x="262.9" y="373.4">25</text>
<text x="289.7" y="375.9">3.3V</text>
<text x="236.2" y="381">PCA9555BS</text>
<text x="332.3" y="382.8">DRAWN</text>
<text x="175.3" y="388.6">R214</text>
<text x="185.4" y="388.6">R215</text>
<text x="195.6" y="388.6">R216</text>
<text x="205.7" y="388.6">R361</text>
<text x="261.6" y="386.1">GND</text>
<text x="294.6" y="387.7">R354</text>
<text x="342.9" y="386.1">AKHILESH JAISWAL</text>
<text x="373.4" y="386.1">14-SEP-2011</text>
<text x="175.3" y="391.2">10K</text>
<text x="185.4" y="391.2">10K</text>
<text x="195.6" y="391.2">10K</text>
<text x="205.7" y="391.2">10K</text>
<text x="294.6" y="390.2">4.7K</text>
<text x="294.6" y="392.8">DNI</text>
<text x="332" y="392.9">CHECKED</text>
<text x="332.3" y="405.4">ENGINEER</text>
<text x="397.1" y="405.1">SIZE</text>
<text x="407.2" y="405.1">DWG. NO.</text>
<text x="424.2" y="406.4">18-600400-001</text>
<text x="483.9" y="405.4">SHEET</text>
<text x="500.4" y="406.4">10</text>
<text x="524.1" y="405.1">PROD</text>
<text x="524.6" y="407.7">REV.</text>
<text x="407.2" y="411.5">FILE</text>
<text x="483.7" y="411.7">SCALE</text>
<text x="525.8" y="411.5">2.0</text>
<text x="419.1" y="414">APP CARD SCHEMATIC</text>
</g>
</svg>
